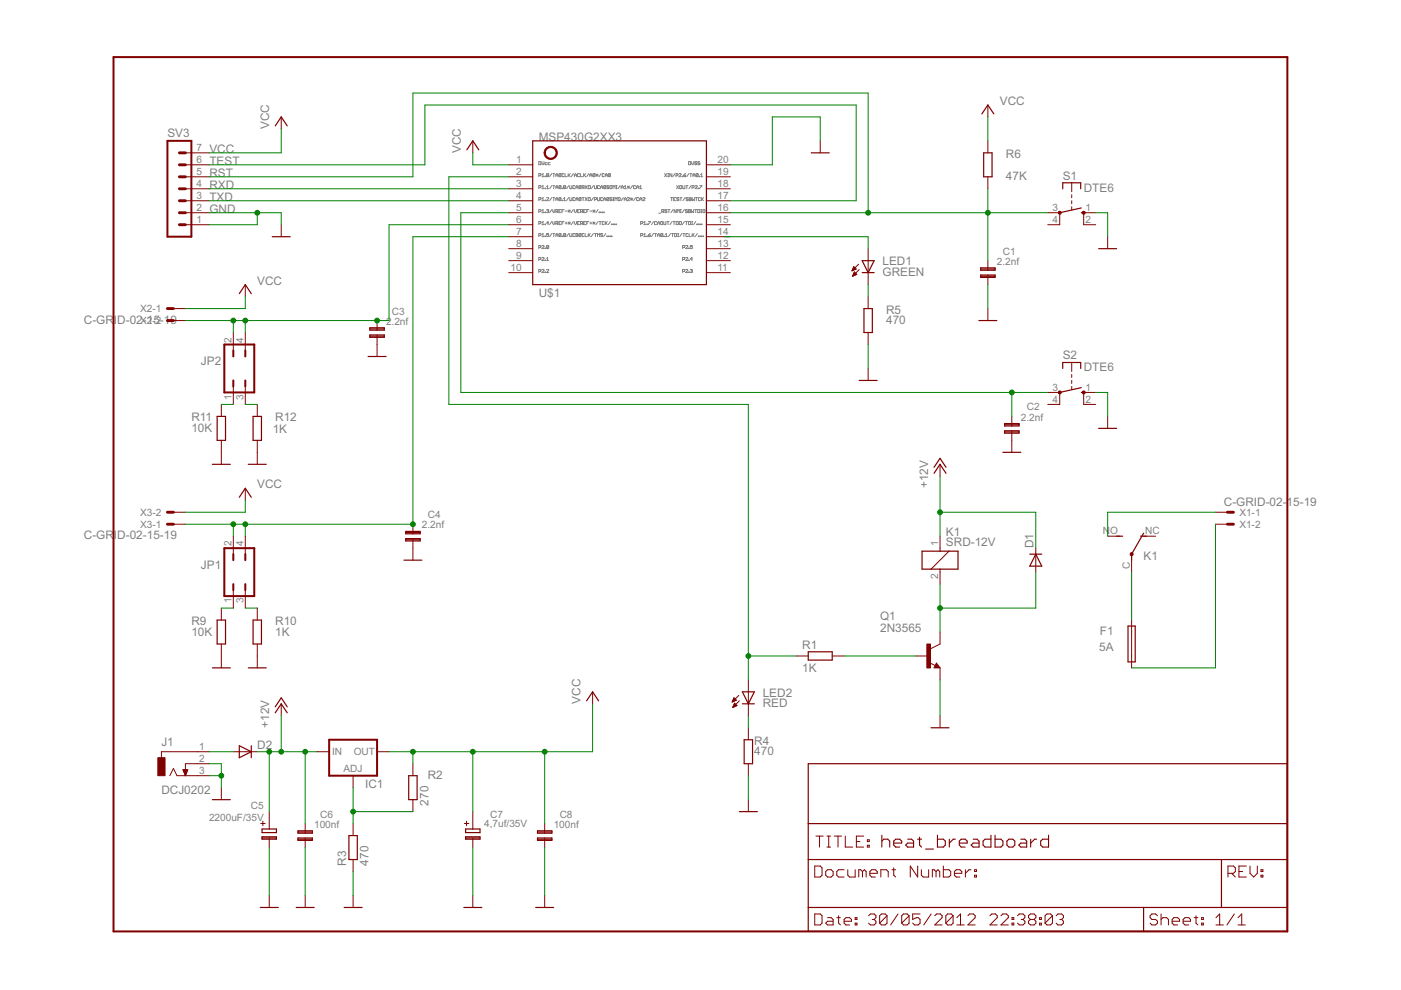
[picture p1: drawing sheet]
<svg xmlns="http://www.w3.org/2000/svg" width="297mm" height="210mm" viewBox="0 0 297 210" stroke-linecap="round" stroke-linejoin="round" font-family="sans-serif">
<g fill="none" stroke="#808080" stroke-width=".21">
<path d="M114.2 34.3l.5 .1-.1 .5h-.4zM114.2 37.3l.5-.2-.1-.3h-.4v.7M114.2 39.8l.5-.1-.1-.4h-.4v.7M114.9 34.3v.4l.2 .2 .2-.2v-.4M114.9 37l.2-.2v.7M114.9 39.6l.2-.3v.7M114.9 37.5h.4M115.5 37.4l.2 .1zM115.5 39.9l.2 .1zM115.9 39.6l.2-.3v.7M116 34.5l-.5 .1 .2 .3h.3M116.3 36.9l-.3-.1-.1 .6"/>
<path d="M116.3 36.9v.5h-.4M116.3 36.9l-.4 .5M116.6 34.5l-.4 .1 .1 .3h.3M117 36.8l-.5 .7M117 39.3l-.5 .7M117.2 36.8h.4M117.2 39.3h.4M117.4 36.8v.7M117.4 39.3v.7M117.9 37.5v-.5l.2-.2 .2 .2v.5M117.9 37.1h.4M117.9 39.7h.4"/>
<path d="M118.9 36.9h-.4v.5M118.9 36.9v.5h-.4M118.9 39.5h-.4v.4M118.9 39.5v.4h-.4M118.9 36.9l-.4 .5M118.9 39.5l-.4 .4M119.1 39.9l.2 .1zM119.6 36.9h-.5v.5h.5M119.8 36.8v.7h.4M119.9 39.5l-.4 .4M119.9 39.5l-.3-.2-.1 .6M119.9 39.5v.4h-.4"/>
<path d="M120.5 36.8v.7M120.6 37.1l.3 .4M120.6 39.3l-.5 .7M120.8 39.3l.1 .7 .3-.1v-.6M120.9 36.8l-.4 .5M121.6 36.8l-.5 .7M121.8 37.1h.4M121.8 37.5v-.5l.2-.2 .2 .2v.5M121.9 39.5h-.4l.1 .5 .3-.1M122.1 39.7h.4M122.9 36.9h-.5l.1 .6 .4-.1M123.1 36.8v.7h.4"/>
<path d="M123.2 39.5v.4h-.4M123.2 39.5h-.4v.4M123.2 39.5l-.4 .4M123.4 39.8l.4-.1-.1-.4h-.3v.7M123.6 39.8l.2 .2M123.7 36.8v.7M123.8 37.1l.4 .4M124.1 39.3l.4 .7M124.2 36.8l-.5 .5M124.5 39.3l-.4 .7M124.7 39.3l.5 .2-.1 .5h-.4zM124.8 36.8l-.4 .7"/>
<path d="M125.1 37.1h.4M125.1 37.5v-.5l.2-.2 .2 .2v.5M125.8 39.3l-.4 .7M126 39.3l.1 .7 .4-.1v-.6M126.2 36.9h-.5v.5M126.2 36.9v.5h-.5M126.2 36.9l-.5 .5M126.4 37.1h.4M126.4 36.9l.4 .5M126.6 36.9v.5M126.8 36.9l-.4 .5M127.1 39.5h-.4l.1 .5 .3-.1"/>
<path d="M127.3 39.7h.5M127.4 36.8l-.4 .7M128.1 36.9h-.4v.5h.4M128.3 37.1h.5M128.3 37.5v-.5l.2-.2 .3 .2v.5M128.4 39.5h-.4v.4M128.4 39.5v.4h-.4M128.4 39.5l-.4 .4M129.1 39.5h-.4l.1 .2 .3 .1-.1 .2-.3-.1M129.3 39.5h.5l-.2 .5-.3-.1zM129.4 36.9h-.4v.5M129.4 36.9v.5h-.4"/>
<path d="M129.4 36.9l-.4 .5M130.6 39.3h.2M130.7 39.3v.7M131.5 39.3l-.5 .7M131.7 39.7h.4M132.4 39.6l.2-.3v.7M133 39.7h.5M133 39.5l.5 .4M133.2 39.5v.4M133.5 39.5l-.5 .4M134.1 39.3l-.4 .7M134.8 39.5h-.5v.4h.5"/>
<path d="M135 39.7h.4M135.6 39.6l.2-.3v.7M140.9 36.8l.5 .7M141.4 36.8l-.5 .7M141.6 36.8h.2M141.6 37.5h.2M141.7 36.8v.7M142.5 36.8v.7l-.5-.7v.7M143.1 36.8l-.4 .7M143.3 37.3l.4-.2-.1-.3h-.3v.7M143.4 39.3l.5 .7M143.9 39.3l-.5 .7"/>
<path d="M144 36.9h.4l-.4 .6h.4M144.2 39.3l.3 .2-.1 .5-.3-.1zM144.6 37.4l.1 .1zM144.8 39.3l.1 .7 .3-.1v-.6M144.9 37.1h.4l.1 .3-.3 .1zM145.4 36.8l-.5 .3M145.4 39.3h.5M145.6 39.3v.7M146 34.3l.4 .1-.1 .5h-.3zM146 36.8l-.4 .7M146.3 36.8h.4M146.5 36.8v.7"/>
<path d="M146.5 39.3l-.4 .7M146.6 34.3v.4l.3 .2 .2-.2v-.4M146.7 39.8h.3l.2-.3-.5-.2v.7M146.9 37.1h.5M146.9 37.5v-.5l.2-.2 .3 .2v.5M147.4 39.5h.4l-.4 .5h.4M147.7 34.4l-.3-.1-.1 .2 .4 .3h-.4M148 36.9h-.4v.5M148 36.9v.5h-.4M148 36.9l-.4 .5M148 39.9l.1 .1zM148.2 37.4l.1 .1z"/>
<path d="M148.4 39.3h.4l-.4 .7M148.4 34.4l-.3-.1-.1 .2 .4 .3h-.4M148.5 37.5h.5M148.5 37l.3-.2v.7M114.2 42.3l.5-.1-.1-.3h-.4v.6M114.2 44.9l.5-.2-.1-.3h-.4v.7M114.2 47.4l.5-.1-.1-.3h-.4v.6M114.2 50l.5-.2-.1-.3h-.4v.7M114.2 52.5l.5-.1-.1-.4h-.4v.7M114.2 55l.5-.1-.1-.3h-.4v.6M114.2 57.6l.5-.2-.1-.3h-.4v.7M114.9 52.2h.4l-.4 .5h.4"/>
<path d="M114.9 54.7h.4l-.4 .5h.4M114.9 57.2h.4l-.4 .6h.4M114.9 42.1l.2-.2v.6M114.9 44.6l.2-.2v.7M114.9 47.2l.2-.2v.6M114.9 49.7l.2-.2v.7M114.9 40h.4M114.9 42.5h.4M114.9 45.1h.4M114.9 47.6h.4M114.9 50.2h.4M115.5 42.4l.2 .1z"/>
<path d="M115.5 45l.2 .1zM115.5 47.5l.2 .1zM115.5 50.1l.2 .1zM115.5 52.6l.2 .1zM115.5 55.1l.2 .1zM115.5 57.7l.2 .1zM115.9 42h.4l-.4 .5h.4M115.9 44.5l.3-.1 .1 .1-.1 .2M115.9 57.2h.4l-.4 .6h.4M115.9 40h.4M115.9 54.8l.2-.2v.6M115.9 55.2h.4"/>
<path d="M116.1 44.7h.1M116.2 44.7l.1 .2-.1 .2-.3-.1M116.3 47.3h-.4l.3-.3v.6M116.3 49.5h-.4v.3l.3-.1 .1 .4h-.4M116.3 52.2l-.3-.2-.1 .6M116.3 52.2v.4h-.4M116.3 52.2l-.4 .4M117 41.9l-.5 .6M117 44.4l-.5 .7M117 47l-.5 .6M117 49.5l-.5 .7M117.2 47v.4l.2 .2 .2-.2v-.4"/>
<path d="M117.2 41.9h.4M117.2 44.4v.5l.2 .2 .2-.2v-.5M117.2 49.5h.4M117.4 41.9v.6M117.4 49.5v.7M117.9 40v-.4l.2-.3 .2 .3v.4M117.9 42.5v-.4l.2-.2 .2 .2v.4M117.9 44.9l.4-.2-.1-.3h-.3v.7M117.9 47.4l.4-.1-.1-.3h-.3v.6M117.9 50.2v-.5l.2-.2 .2 .2v.5M117.9 42.2h.4M117.9 49.8h.4"/>
<path d="M118.1 44.9l.2 .2M118.1 47.4l.2 .2M118.5 44.7h.2M118.5 47.3h.2M118.9 42h-.4v.4M118.9 44.4h-.4v.7h.4M118.9 47h-.4v.6h.4M118.9 49.6h-.4v.5M118.9 42v.4h-.4M118.9 49.6v.5h-.4M118.9 42l-.4 .4M118.9 49.6l-.4 .5"/>
<path d="M119.1 42.4l.2 .1zM119.1 50.1l.2 .1zM119.1 44.7h.3M119.1 47.3h.3M119.5 42.5h.4M119.5 42.1l.2-.2v.6M119.6 44.4h-.5v.7M119.6 47h-.5v.6M119.8 44.7h.4M119.8 47.3h.4M119.9 49.6l-.3-.1-.1 .6M119.9 49.6v.5h-.4"/>
<path d="M119.9 49.6l-.4 .5M120 47.1v.4M120.5 44.7h.4M120.5 44.5l.4 .5M120.5 47.3h.4M120.5 47.1l.4 .4M120.6 41.9l-.5 .6M120.6 49.5l-.5 .7M120.7 44.5v.5M120.7 47.1v.4M120.8 41.9l.1 .6 .3-.1v-.5M120.8 49.5l.1 .7 .3-.1v-.6"/>
<path d="M120.9 44.5l-.4 .5M120.9 47.1l-.4 .4M121.6 44.4l-.5 .7M121.6 47l-.5 .6M121.8 44.4v.5l.2 .2 .2-.2v-.5M121.8 47v.4l.2 .2 .2-.2v-.4M121.9 42h-.4l.1 .5 .3-.1M121.9 49.6h-.4l.1 .6 .3-.1M122.1 40v-.4l.2-.3 .2 .3v.4M122.1 42.5v-.4l.2-.2 .2 .2v.4M122.1 49.5l.4 .1-.1 .6h-.3zM122.1 42.2h.4"/>
<path d="M122.1 49.8h.3M122.4 44.7h.3M122.4 47.3h.3M122.9 44.4h-.5v.7h.5M122.9 47h-.5v.6h.5M123.1 44.9l.4-.2-.1-.3h-.3v.7M123.1 47.4l.4-.1-.1-.3h-.3v.6M123.2 42v.4h-.4M123.2 42h-.4v.4M123.2 49.6h-.4v.5M123.2 49.6v.5h-.4M123.2 42l-.4 .4"/>
<path d="M123.2 49.6l-.4 .5M123.3 44.9l.2 .2M123.3 47.4l.2 .2M123.4 41.9h.4M123.6 41.9v.6M123.7 44.7h.3M123.7 47.3h.3M123.8 49.6h-.4v.5h.4M124.1 41.9l.4 .6M124.1 49.5v.7h.4M124.2 44.4h-.5v.7h.5M124.2 47h-.5v.6h.5"/>
<path d="M124.4 44.7h.2M124.4 47.3h.2M124.5 41.9l-.4 .6M124.7 41.9l.5 .1-.1 .5h-.4zM124.7 49.5v.7M124.8 44.4h-.4v.7M124.8 47h-.4v.6M124.8 49.8l.4 .4M125.1 44.7h.4M125.1 47.3h.4M125.2 49.5l-.5 .5M125.3 47.1v.4"/>
<path d="M125.7 44.5l.5 .5M125.7 47.1l.5 .4M125.7 44.7h.5M125.7 47.3h.5M125.8 41.9l-.4 .6M125.8 49.5l-.4 .7M125.9 44.5v.5M125.9 47.1v.4M126 42.3l.5-.1-.1-.3h-.4v.6M126 49.5h.5M126.2 44.5l-.5 .5M126.2 47.1l-.5 .4"/>
<path d="M126.3 49.5v.7M126.7 41.9l.1 .6 .3-.1v-.5M126.7 50.2v-.7l.2 .2 .2-.2v.7M126.8 44.4l-.4 .7M126.8 47l-.4 .6M127 45l.1 .1zM127 47h.4M127.2 47v.6M127.3 40v-.4l.3-.3 .2 .3v.4M127.3 45l.1 .1zM127.7 45l.1 .1zM127.8 42h-.5l.1 .5 .4-.1"/>
<path d="M127.8 49.6l-.4-.1-.1 .2 .4 .1 .1 .3h-.5M128 42.5v-.4l.2-.2 .2 .2v.4M128 45l.1 .1zM128 42.2h.4M128.1 47.1h-.4v.4h.4M128.3 47v.6M128.4 47.3l.4 .3M128.4 49.5l-.4 .7M128.7 50.1l.1 .1zM128.8 47l-.5 .4M129 50.1l.1 .1zM129.1 42h-.4v.4"/>
<path d="M129.1 42v.4h-.4M129.1 42l-.4 .4M129.3 50.1l.1 .1zM129.4 47l-.4 .6M129.6 47.5l.2 .1zM129.6 50.1l.2 .1zM129.8 42h-.5l.1 .2 .4 .1-.2 .2-.3-.1M130 40v-.7l.2 .3 .2-.3v.7M130 47.5l.1 .1zM130 41.9h.2M130 42.5h.2M130.1 41.9v.6"/>
<path d="M130.3 47.5l.1 .1zM130.4 42.5v-.6l.2 .2 .2-.2v.6M130.6 40h.2M130.6 47.5l.1 .1zM131 42h.5l-.1 .5-.4-.1zM131.7 40v-.4l.2-.3 .2 .3v.4M132.1 41.9l-.4 .6M132.4 40h.4M132.4 42.2h.4M132.4 42.5v-.4l.2-.2 .2 .2v.4M133 42h.5l-.5 .5h.5M133.7 42.2h.4"/>
<path d="M133.7 42l.4 .4M133.9 42v.4M134.1 42l-.4 .4M134.8 41.9l-.5 .6M135 40v-.4l.2-.3 .2 .3v.4M135.4 42h-.4v.4h.4M135.6 40h.5M135.6 42.2h.5M135.6 42.5v-.4l.2-.2 .3 .2v.4M135.8 47.4l.5-.1-.1-.3h-.4v.6M135.8 50l.5-.2-.1-.3h-.4v.7M136.3 42h.4l-.4 .5h.4"/>
<path d="M136.5 47.6h.4M136.5 50.2h.4M136.5 49.7l.2-.2v.7M136.5 47.2l.2-.2v.6M137.1 47.5l.1 .1zM137.1 50.1l.1 .1zM137.5 49.8h.3l.1 .3-.3 .1zM137.5 47h.4l-.4 .6M137.9 49.5l-.4 .3M138.6 49.5l-.5 .7M138.6 47l-.5 .6M138.8 49.5h.4"/>
<path d="M139 49.5v.7M139.2 47.1h-.4v.4h.4M139.4 47.3h.5M139.4 49.8h.5M139.4 47.6v-.4l.3-.2 .2 .2v.4M139.4 50.2v-.5l.3-.2 .2 .2v.5M139.6 45.2h.5M140.1 47.1h.4l-.1 .5-.3-.1zM140.3 44.9l.4-.2-.1-.3h-.3v.7M140.5 49.6h-.4v.5M140.5 49.6v.5h-.4M140.5 49.6l-.4 .5"/>
<path d="M140.5 44.9l.2 .2M140.7 47l.1 .6 .4-.1v-.5M140.7 50.1l.1 .1zM141.1 50.2h.4M141.1 49.7l.2-.2v.7M141.4 44.5l-.3-.1-.2 .2 .4 .1 .1 .3h-.5M141.4 47h.4M141.6 44.4h.4M141.6 47v.6M141.8 44.4v.7M142.2 49.5l-.5 .7M142.2 41.9h.4"/>
<path d="M142.4 49.5h.4M142.4 41.9v.6M142.5 47l-.5 .6M142.6 49.5v.7M142.7 47h.5M142.7 44.4l-.4 .7M142.8 42.2h.3M142.9 47v.6M143 49.5l.5 .1-.1 .6h-.4zM143.3 41.9h-.5v.6h.5M143.4 47l.4 .1-.1 .5h-.3zM143.4 44.4v.7l-.5-.7v.7"/>
<path d="M143.6 45.1v-.7l.2 .2 .2-.2v.7M143.7 49.5h.2M143.7 50.2h.2M143.8 49.5v.7M143.9 42l-.3-.1-.1 .2 .4 .3h-.4M144.1 47l.4 .1-.1 .5-.4-.1zM144.1 41.9h.5M144.2 44.4h.2M144.2 45.1h.2M144.3 44.4v.7M144.4 41.9v.6M144.6 49.5l-.5 .7"/>
<path d="M144.7 52.5l.5-.1-.1-.4h-.4v.7M144.7 55l.5-.1-.1-.3h-.4v.6M144.7 57.6l.5-.2-.1-.3h-.4v.7M144.8 49.5h.4M145 49.5v.7M145.1 44.4l-.4 .7M145.1 47l-.4 .6M145.2 41.9l-.4 .6M145.3 47h.5M145.4 52.2h.4l-.4 .5h.4M145.4 54.7h.4l-.4 .5h.4M145.4 57.2h.4l-.4 .6h.4"/>
<path d="M145.5 47v.6M145.8 44.5h-.5l.5 .4-.2 .2-.3-.1M145.9 49.6h-.5v.5h.5M145.9 42h-.4l.1 .2 .3 .1-.1 .2-.3-.1M146 44.4l.4 .1-.1 .6h-.3zM146 44.7h.3M146 47l.4 .1-.1 .5h-.3zM146 52.6l.1 .1zM146 55.1l.1 .1zM146 57.7l.1 .1zM146.1 49.5v.7h.4M146.1 41.9l.5 .1-.2 .5h-.3z"/>
<path d="M146.1 42.2h.3M146.4 57.2l.3-.1v.3M146.6 57.4h.1M146.6 44.4v.7l.3-.2 .2 .2v-.7M146.6 47h.3M146.6 47.6h.3M146.7 57.4v.4l-.3-.1M146.7 47v.6M146.7 49.5v.7M146.8 41.9v.6l.2-.2 .2 .2v-.6M146.8 52h-.4v.4h.4l-.1 .3-.3-.1M146.8 54.9h-.4l.3-.3v.6"/>
<path d="M146.9 49.8l.3 .4M147.2 49.5l-.5 .5M147.3 44.4h.4M147.4 41.9h.5M147.5 47l-.4 .6M147.5 44.4v.7M147.6 41.9v.6M147.7 47.5l.1 .1zM147.8 49.5l-.4 .7M147.9 44.4l.5 .1-.1 .6h-.4zM148.1 47.5l.1 .1zM148.1 50.1l.1 .1z"/>
<path d="M148.4 47.5l.1 .1zM148.4 50.1l.1 .1zM148.5 42h-.4v.4h.4M148.6 44.4h.2M148.6 45.1h.2M148.7 44.4v.7M148.7 47.5l.1 .1zM148.7 50.1l.1 .1zM148.7 41.9v.6M148.8 42.2l.4 .3M149 50.1l.1 .1zM149.1 44.4l.4 .1-.1 .6-.4-.1z"/>
<path d="M149.2 41.9l-.5 .4"/>
</g>
<g fill="none" stroke="#800000" stroke-width=".42">
<path d="M24.1 12.1h248.8v185.4h-248.8zM35.5 29.9h5.1v20.3h-5.1zM47.6 73h6.3v10.2h-6.3zM49.5 74.3v1.3M52 74.3v1.3M49.5 80.7v1.2M52 80.7v1.2M47.6 116.2h6.3v10.2h-6.3zM49.5 117.5v1.3M52 117.5v1.3M49.5 123.8v1.3M52 123.8v1.3"/>
<path d="M69.8 156.8h10.1v7.7h-10.1z"/>
</g>
<g fill="none" stroke="#800000" stroke-width=".25">
<path d="M58.4 26.7l1.2-1.9 1.3 1.9M99 31.8l1.2-1.9 1.3 1.9M112.9 29.9h36.9v30.4h-36.9zM172 32.4h3.8M208.2 24.2l1.2-1.9 1.3 1.9M208.6 32.4h1.7v5.1h-1.7zM57.7 50.2h3.8M182.8 55.3h2.5l-1.2 2.5zM182.8 57.8h2.5M207.9 58.3h3.1v.5h-3.1zM207.9 56.8h3.1v.5h-3.1zM207.9 58.6h3.1"/>
<path d="M207.9 57h3.1M225.3 40v-1.2h3.8v1.2M229.3 45.1h.5M229.3 44.1l-4.6 1M232.9 52.7h3.8M50.7 62.3l1.3-2 1.3 2M78 75.6h3.9M78.4 71h3.1v.5h-3.1zM78.4 69.5h3.1v.5h-3.1zM78.4 71.3h3.1M78.4 69.7h3.1M183.2 65.4h1.8v5.1h-1.8z"/>
<path d="M207.5 68h3.8M225.3 78.1v-1.2h3.8v1.2M45 98.4h3.8M46 88.3h1.8v5.1h-1.8zM52.6 98.4h3.9M53.7 88.3h1.7v5.1h-1.7zM182.2 80.7h3.8M198 99.1l1.3-1.9 1.3 1.9M212.6 95.9h3.8M213 91.3h3v.5h-3zM213 89.8h3v.5h-3zM213 91.6h3"/>
<path d="M213 90.1h3M229.3 83.2h.5M229.3 82.2l-4.6 1M232.9 90.8h3.8M50.7 105.4l1.3-1.9 1.3 1.9M85.6 118.8h3.9M86 114.2h3.1v.5h-3.1zM86 112.7h3.1v.5h-3.1zM86 114.4h3.1M86 112.9h3.1M195.5 116.9h7.6v3.8h-7.6zM198 100.4l1.3-2 1.3 2"/>
<path d="M218.3 117.5h2.6M219.6 117.5l1.3 2.5h-2.6zM236.7 113.7h1.3M241.8 113.7h1.3M242.5 113.1l-2.6 4.4v1.3M46 131.5h1.8v5h-1.8zM53.7 131.5h1.7v5h-1.7zM171.4 138.2h5v1.8h-5zM239.2 132.7h1.5v7.6h-1.5zM45 141.6h3.8M50.7 158.1l2.6 1.3-2.6 1.3zM52.6 141.6h3.9"/>
<path d="M53.3 158.1v2.6M58.4 151.1l1.2-1.9 1.3 1.9M58.4 149.9l1.2-1.9 1.3 1.9M124.4 148.6l1.2-1.9 1.3 1.9M157.4 146.7h2.5l-1.2 2.5zM157.4 149.2h2.5M157.8 156.8h1.8v5.1h-1.8zM197.4 154.3h3.8M198.5 141.1l.2 .3h-.4l.2-.6 .6 .7h-.8M45 169.5h3.8M55.6 177.7h3M55.6 175.8h3v.7h-3z"/>
<path d="M55.6 177.4h3v.5h-3zM63.2 177.7h3v.5h-3zM63.2 177.9h3M63.2 176.1h3v.6h-3zM63.2 176.4h3M74 177.2h1.8v5h-1.8zM86.7 164.5h1.7v5h-1.7zM98.7 177.7h3.1M98.7 175.8h3.1v.7h-3.1zM98.7 177.4h3.1v.5h-3.1zM114 177.7h3v.5h-3zM114 177.9h3"/>
<path d="M114 176.1h3v.6h-3zM114 176.4h3M156.8 172.1h3.8M171.4 161.9h101.5v35.6h-101.5zM171.4 174.6h101.5M55.2 192.4h3.8M62.8 192.4h3.8M73 192.4h3.8M98.3 192.4h3.9M113.6 192.4h3.8M171.4 182.2h101.5M171.4 192.4h101.5"/>
<path d="M242.5 192.4v5.1M259 182.2v10.2"/>
</g>
<g fill="none" stroke="#800000" stroke-width=".21">
<path d="M39.3 34.9h5.1M39.3 37.5h5.1M39.3 32.4h5.1M59.6 24.8v2.5M100.2 29.9v2.5M107.9 34.9h5M107.9 37.5h5M149.8 34.9h5.1M149.8 37.5h5.1M173.9 29.9v2.5M209.4 22.3v2.5M209.4 29.9v2.5"/>
<path d="M209.4 37.5v2.5M227.2 38.8v1.9M39.3 40h5.1M39.3 42.6h5.1M39.3 45.1h5.1M39.3 47.6h5.1M59.6 47.6v2.6M107.9 40h5M107.9 42.6h5M107.9 45.1h5M107.9 47.6h5M107.9 50.2h5"/>
<path d="M107.9 52.7h5M107.9 55.3h5M107.9 57.8h5M149.8 40h5.1M149.8 42.6h5.1M149.8 45.1h5.1M149.8 47.6h5.1M149.8 50.2h5.1M149.8 52.7h5.1M149.8 55.3h5.1M149.8 57.8h5.1M180.7 57.3h.2"/>
<path d="M180.7 57.2h.5M180.8 57.1h.6M180.8 58.5h.1M180.8 57h.6M180.8 58.4h.3M180.9 58.3h.5M180.9 56.8h.4M180.9 56.7h.3M180.9 58.2h.7M181 58h.5M181 56.6h.1M181 56.5l.5 .5-.9 .4z"/>
<path d="M181 57.9h.4M181.1 57.8h.2M181.1 57.7l-.3 .9M181.1 57.7l.6 .5-.9 .4M181.1 57.7h.1M182 56l-1.4 1.4M182.2 57.2l-1.4 1.4M184.1 52.7v7.6M209.4 55.3v2M209.4 58.3v2M222.1 45.1h2.6v2.5h-2.6M227.2 41.3v.6"/>
<path d="M227.2 42.6v.6M227.2 43.8v.7M232.3 45.1h-2.5v2.5h2.5M234.8 50.2v2.5M36.8 68h2.5M36.8 65.4h2.5M49.5 70.5v3.8M52 60.3v2.6M52 70.5v3.8M79.9 68v2M79.9 71v4.6M184.1 62.9v2.5"/>
<path d="M184.1 70.5v2.5M184.1 78.1v2.6M209.4 65.4v2.6M227.2 76.9v1.9M227.2 79.4v.6M46.9 85.7v2.6M46.9 93.4v5M49.5 81.9v3.8M52 81.9v3.8M54.5 85.7v2.6M54.5 93.4v5M199.3 98.4v2.6"/>
<path d="M214.5 88.3v2M214.5 91.3v4.6M222.1 83.2h2.6v2.5h-2.6M227.2 80.7v.6M227.2 81.9v.7M232.3 83.2h-2.5v2.5h2.5M234.8 88.3v2.5M36.8 111.1h2.5M36.8 108.6h2.5M49.5 113.7v3.8M52 103.5v2.6M52 113.7v3.8"/>
<path d="M87.5 111.1v2.1M87.5 114.2v4.6M199.3 113.7v3.2M201.2 116.9l-3.8 3.8M219.6 116.2v5.1M234.8 113.7h2.6M239.9 118.8v2.5M242.5 113.7h2.5M257.7 111.1h2.5M257.7 108.6h2.5M46.9 128.9v2.6M46.9 136.5v5.1"/>
<path d="M49.5 125.1v3.8M52 125.1v3.8M54.5 128.9v2.6M54.5 136.5v5.1M168.8 139.1h2.6M176.4 139.1h2.6M194.2 139.1h2.6M199.3 120.7v3.1M199.3 134v2.5l-2 1.1M239.9 131.5v10.1M44.4 159.4h-10.2v1.3M49.5 159.4h5"/>
<path d="M59.6 149.2v2.6M67.2 159.4h2.6M79.9 159.4h2.6M125.6 146.7v2.5M155.3 148.8h.2M155.3 148.6h.4M155.4 148.5h.6M155.4 150h.1M155.4 148.4h.6M155.4 149.8h.3M155.5 148.3h.4M155.5 149.7h.5"/>
<path d="M155.5 148.1h.3M155.5 149.6h.7M155.6 149.5h.5M155.6 148h.1M155.6 148l.5 .5-.9 .3zM155.6 149.4h.4M155.7 149.2h.2M155.7 149.1l-.3 .9M155.7 149.1l.6 .5-.9 .4M155.7 149.1h.1M156.6 147.4l-1.4 1.4M156.8 148.6l-1.4 1.4"/>
<path d="M158.7 144.1v7.7M158.7 154.3v2.5M197.1 140.5l1.2 .6M198.5 140.6l.8 1h-1.3zM199.3 141.6v2.5M199.3 151.8v2.5M36 164.5l.8-1.6 .7 1.6h6.9M38.8 163.2h1l-.5 1.3zM38.8 163.2h1M38.9 163.3h.9M38.9 163.5h.8M38.9 163.6h.8"/>
<path d="M39 163.7h.6M39.1 163.8h.5M39.1 164h.4M39.1 164.1h.4M39.2 164.2h.2M39.2 164.3h.2M39.3 164.4h.1M44.4 161.9h-5.1v2.6M46.9 167v2.5M55.3 174.6h.9M55.7 174.1v1M57.1 172.1v3.7"/>
<path d="M57.1 177.7v2M64.7 174.6v2.1M64.7 177.7v2M74.9 164.5v2.5M74.9 174.6v2.6M87.5 161.9v2.6M87.5 169.5v2.6M98.4 174.6h1M98.9 174.1v1M100.2 172.1v3.7M100.2 177.7v2M115.5 174.6v2.1"/>
<path d="M115.5 177.7v2M158.7 161.9v2.6M158.7 169.5v2.6M173 177.3h1.5M173.8 177.3v2.3M175.3 177.3h.8M175.3 179.6h.8M175.7 177.3v2.3M176.9 177.3h1.5M177.7 177.3v2.3M179.2 177.3v2.3h1.6M181.6 178.4h.7"/>
<path d="M183.1 177.3h-1.5v2.3h1.5M183.9 179.2h.4v.4h-.4zM183.9 178.1h.4v.3h-.4zM57.1 189.9v2.5M64.7 189.9v2.5M74.9 182.2v2.6M74.9 189.9v2.5M100.2 189.9v2.5M115.5 189.9v2.5M172.7 183.6h1.2l.4 .4v1.6l-.4 .3h-1.2zM172.7 193.8h1.2l.4 .4v1.5l-.4 .4h-1.2zM175.1 184.8l.4-.4h.7l.4 .4v.8l-.4 .3h-.7l-.4-.3z"/>
<path d="M175.5 194.6h.7l.4 .3v1.2h-1.1l-.4-.4 .4-.4h1.1M177.4 194.6h.8M177.8 194.2v1.5l.4 .4M179 195.3h1.5v-.4l-.4-.3h-.7l-.4 .3v.8l.4 .4h.7M179 184.4h-1.2l-.4 .4v.8l.4 .3h1.2M179.7 184.4v1.2l.4 .3h1.2v-1.5M181.3 195.7h.4v.4h-.4zM181.3 194.6h.4v.3h-.4zM182.9 184.8l-.4-.4h-.4v1.5M182.9 184.8v1.1M182.9 184.8l.4-.4 .3 .4v1.1M184.1 194.2l.5-.4h.7l.4 .4v.4l-.4 .3"/>
<path d="M184.4 185.2h1.6v-.4l-.4-.4h-.8l-.4 .4v.8l.4 .3h.8M184.9 194.9h.4M185.3 194.9l.4 .4v.4l-.4 .4h-.7l-.5-.4M186.8 185.9v-1.5h1.1l.4 .4v1.1M188.1 194.2v1.5l-.4 .4h-.8l-.4-.4M188.1 194.2l-.4-.4h-.8l-.4 .4v1.5M188.1 194.2l-1.6 1.5M189.1 184.4h.8M189.5 184v1.6l.4 .3M190.4 193.8l-1.6 2.3M192.7 194.2v1.5l-.4 .4h-.7l-.4-.4M192.7 194.2l-.4-.4h-.7l-.4 .4v1.5"/>
<path d="M192.7 194.2l-1.5 1.5M194.6 183.6v2.3l-1.6-2.3v2.3M195.1 193.8h-1.6v1.1l.8-.3h.4l.4 .3v.8l-.4 .4h-.8l-.4-.4M195.3 184.4v1.2l.4 .3h1.2v-1.5M197.4 193.8l-1.5 2.3M198.2 194.2l.4-.4h.8l.3 .4v.4l-1.5 1.5h1.5M198.5 184.8l-.4-.4h-.4v1.5M198.5 184.8v1.1M198.5 184.8l.3-.4 .4 .4v1.1M200 183.6v2.3h1.2l.4-.3v-.8l-.4-.4h-1.2M202.1 194.2v1.5l-.4 .4h-.8l-.4-.4M202.1 194.2l-.4-.4h-.8l-.4 .4v1.5"/>
<path d="M202.1 194.2l-1.6 1.5M202.4 185.2h1.5v-.4l-.4-.4h-.8l-.3 .4v.8l.3 .3h.8M202.9 196.1h1.5M202.9 194.6l.7-.8v2.3M204.7 184.4v1.5M205.2 194.2l.4-.4h.8l.4 .4v.4l-1.6 1.5h1.6M205.9 184.4h-.4l-.8 .8M206.6 185.6h.4v.3h-.4zM206.6 184.4h.4v.4h-.4zM209.9 194.2l.4-.4h.8l.3 .4v.4l-1.5 1.5h1.5M212.2 194.2l.4-.4h.8l.4 .4v.4l-1.6 1.5h1.6M214.6 195.7h.3v.4h-.3z"/>
<path d="M214.6 194.6h.3v.3h-.3zM215.7 194.2l.4-.4h.8l.4 .4v.4l-.4 .3M216.5 194.9h.4M216.9 194.9l.4 .4v.4l-.4 .4h-.8l-.4-.4M218.5 194.9l-.4 .4v.4l.4 .4h.7l.4-.4v-.4l-.4-.4M218.5 194.9l-.4-.3v-.4l.4-.4h.7l.4 .4v.4l-.4 .3M218.5 194.9h.7M220.4 195.7h.4v.4h-.4zM220.4 194.6h.4v.3h-.4zM223.1 194.2v1.5l-.4 .4h-.7l-.4-.4M223.1 194.2l-.4-.4h-.7l-.4 .4v1.5M223.1 194.2l-1.5 1.5"/>
<path d="M223.9 194.2l.4-.4h.8l.4 .4v.4l-.4 .3M224.7 194.9h.4M225.1 194.9l.4 .4v.4l-.4 .4h-.8l-.4-.4M245.4 194.2l-.4-.4h-.8l-.4 .4v.4l.4 .3h.8l.4 .4v.4l-.4 .4h-.8l-.4-.4M246.2 194.9l.4-.3h.8l.3 .3v1.2M246.2 193.8v2.3M248.5 195.3h1.6v-.4l-.4-.3h-.8l-.4 .3v.8l.4 .4h.8M250.8 195.3h1.6v-.4l-.4-.3h-.8l-.4 .3v.8l.4 .4h.8M253.2 194.6h.8M253.6 194.2v1.5l.4 .4M254.8 195.7h.3v.4h-.3zM254.8 194.6h.3v.3h-.3z"/>
<path d="M257.8 196.1h1.6M257.8 194.6l.8-.8v2.3M260.3 185.2h1.2l.4-.4v-.8l-.4-.4h-1.2v2.3M261.1 185.2l.8 .7M261.7 193.8l-1.6 2.3M262.5 196.1h1.5M262.5 194.6l.8-.8v2.3M262.7 184.8h.8M264.2 183.6h-1.5v2.3h1.5M265 183.6v1.6l.8 .7 .8-.7v-1.6M267.4 185.6h.4v.3h-.4zM267.4 184.4h.4v.4h-.4z"/>
</g>
<g fill="none" stroke="#800000" stroke-width=".23">
<path d="M187 177.1v2.5M187 178.3l.4-.4h.8l.4 .4v1.3M189.5 178.8h1.7v-.5l-.4-.4h-.9l-.4 .4v.9l.4 .4h.9M192.4 177.9h.9l.4 .4v1.3h-1.3l-.4-.4 .4-.4h1.3M194.5 177.9h.9M195 177.5v1.7l.4 .4M198.8 177.1v2.5h1.2l.4-.4v-.9l-.4-.4h-1.2M201.3 177.9v1.7M202.5 177.9h-.4l-.8 .9M203.4 178.8h1.7v-.5l-.5-.4h-.8l-.4 .4v.9l.4 .4h.8M206.3 177.9h.9l.4 .4v1.3h-1.3l-.4-.4 .4-.4h1.3M210.1 177.1v2.5h-1.2l-.5-.4v-.9l.5-.4h1.2"/>
<path d="M211 177.1v2.5h1.2l.4-.4v-.9l-.4-.4h-1.2M213.5 178.3l.4-.4h.8l.5 .4v.9l-.5 .4h-.8l-.4-.4zM216.4 177.9h.9l.4 .4v1.3h-1.3l-.4-.4 .4-.4h1.3M218.5 177.9v1.7M219.8 177.9h-.4l-.9 .9M222.3 177.1v2.5h-1.2l-.5-.4v-.9l.5-.4h1.2M196.2 180h1.7"/>
</g>
<g fill="#800000" stroke="#800000" stroke-width=".21">
<path d="M33.5 160.7h1.5v3.8h-1.5z"/>
<path d="M196.5 136.5h.8v5.1h-.8z"/>
</g>
<g fill="#800000" stroke="#800000" stroke-width=".21">
<path d="M115.7 31.5a1.4 1.4 0 0 1 2.3 .2 1.4 1.4 0 0 1-.9 2.1 1.4 1.4 0 0 1-1.7-1.4h.2a1.15 1.15 0 0 1 1.6-1.1 1.15 1.15 0 0 1 .3 2 1.15 1.15 0 0 1-1.8-.6l-.1-.3h-.2z" fill-rule="evenodd"/>
<circle cx="239.9" cy="117.5" r=".33"/>
<circle cx="224.7" cy="45.1" r=".32"/>
<circle cx="229.8" cy="45.1" r=".32"/>
<circle cx="224.7" cy="83.2" r=".33"/>
<circle cx="229.8" cy="83.2" r=".33"/>
</g>
<g fill="none" stroke="#800000" stroke-width=".61">
<path d="M38 37.5h1.3M38 32.4h1.3M38 34.9h1.3M38 42.6h1.3M38 45.1h1.3M38 47.6h1.3M38 40h1.3M35.5 68h1.3M35.5 65.4h1.3M35.5 111.1h1.3M35.5 108.6h1.3M260.2 111.1h1.3"/>
<path d="M260.2 108.6h1.3"/>
</g>
<g fill="none" stroke="#008000" stroke-width=".21">
<path d="M44.4 34.9h45.7v-12.6h91.4v20.3h-26.6M44.4 37.5h43.1v-17.8h96.6v25.4M59.6 27.3v5.1h-15.2M100.2 32.4v2.5h7.7M107.9 37.5h-12.7v48.2h63.5v58.4M173.9 29.9v-5.1h-10.2v10.1h-8.8M209.4 24.8v5.1M44.4 45.1h15.2v2.5M44.4 40h63.5M44.4 42.6h63.5M54.5 45.1v2.5h-10.1M107.9 45.1h-10.2v38.1h124.4"/>
<path d="M107.9 47.6h-25.4v20.4h-43.2M107.9 50.2h-20.4v60.9h-48.2M153.6 50.2h30.5v2.5M154.9 45.1h67.2M209.4 40v15.3M232.3 45.1h2.5v5.1M49.5 68v2.5M52 62.9v2.5h-12.7M52 68v2.5M184.1 60.3v2.6M184.1 73v5.1M209.4 60.3v5.1"/>
<path d="M46.9 85.7h2.6M52 85.7h2.5M214.5 83.2v5.1M232.3 83.2h2.5v5.1M49.5 111.1v2.6M52 106.1v2.5h-12.7M52 111.1v2.6M199.3 101v12.7M199.3 108.6h20.3v7.6M257.7 108.6h-22.9v5.1M257.7 111.1v30.5h-17.8M46.9 128.9h2.6"/>
<path d="M52 128.9h2.5M158.7 139.1h10.1M179 139.1h15.2M199.3 123.8v10.2M219.6 121.3v7.6h-20.3M239.9 121.3v10.2M44.4 159.4h5.1M54.5 159.4h12.7M57.1 159.4v12.7M59.6 151.8v7.6M64.7 159.4v15.2M87.5 159.4v2.5"/>
<path d="M100.2 159.4v12.7M115.5 159.4v15.2M125.6 149.2v10.2h-43.1M158.7 151.8v2.5M199.3 144.1v7.7M44.4 161.9h2.5v5.1M44.4 164.5h2.5M57.1 179.7v10.2M64.7 179.7v10.2M74.9 167v7.6M74.9 172.1h12.6M100.2 179.7v10.2"/>
<path d="M115.5 179.7v10.2M158.7 164.5v5M74.9 184.8v5.1"/>
</g>
<g fill="#008000" stroke="#008000" stroke-width=".21">
<circle cx="74.9" cy="172.1" r=".51"/>
<circle cx="199.3" cy="128.9" r=".51"/>
<circle cx="54.5" cy="45.1" r=".51"/>
<circle cx="46.9" cy="164.5" r=".51"/>
<circle cx="87.5" cy="159.4" r=".51"/>
<circle cx="100.2" cy="159.4" r=".51"/>
<circle cx="115.5" cy="159.4" r=".51"/>
<circle cx="57.1" cy="159.4" r=".51"/>
<circle cx="64.7" cy="159.4" r=".51"/>
<circle cx="59.6" cy="159.4" r=".51"/>
<circle cx="199.3" cy="108.6" r=".51"/>
<circle cx="158.7" cy="139.1" r=".51"/>
<circle cx="214.5" cy="83.2" r=".51"/>
<circle cx="184.1" cy="45.1" r=".51"/>
<circle cx="209.4" cy="45.1" r=".51"/>
<circle cx="49.5" cy="68" r=".51"/>
<circle cx="52" cy="68" r=".51"/>
<circle cx="79.9" cy="68" r=".51"/>
<circle cx="49.5" cy="111.1" r=".51"/>
<circle cx="52" cy="111.1" r=".51"/>
<circle cx="87.5" cy="111.1" r=".51"/>
</g>
<g font-size="2.8" fill="#808080">
<text x="212" y="22.3">VCC</text>
<text x="35.5" y="29.1">SV3</text>
<text x="57.1" y="27.3" transform="rotate(-90 57.1 27.3)">VCC</text>
<text x="114.2" y="29.9">MSP430G2XX3</text>
<text x="44.4" y="32.4">VCC</text>
<text x="44.4" y="35">TEST</text>
<text x="97.7" y="32.4" transform="rotate(-90 97.7 32.4)">VCC</text>
<text x="213.3" y="33.5">R6</text>
<text x="44.4" y="40">RXD</text>
<text x="44.4" y="37.5">RST</text>
<text x="213.3" y="38.3">47K</text>
<text x="225.3" y="38.1">S1</text>
<text x="229.8" y="40.7">DTE6</text>
<text x="44.4" y="45.1">GND</text>
<text x="44.4" y="42.6">TXD</text>
<text x="187.1" y="58.4">GREEN</text>
<text x="187.1" y="56.3">LED1</text>
<text x="54.5" y="60.3">VCC</text>
<text x="114.2" y="62.9">U$1</text>
<text x="17.8" y="68.6">C-GR</text>
<text x="24.2" y="68.6">I</text>
<text x="24.9" y="68.6">D-02-15-19</text>
<text x="187.9" y="68.7">470</text>
<text x="187.9" y="66.5">R5</text>
<text x="42.6" y="77.4">JP2</text>
<text x="225.3" y="76.2">S2</text>
<text x="229.8" y="78.8">DTE6</text>
<text x="40.6" y="89.3">R11</text>
<text x="58.4" y="89.3">R12</text>
<text x="40.6" y="91.6">10K</text>
<text x="57.8" y="91.8">1K</text>
<text x="54.5" y="103.5">VCC</text>
<text x="196.8" y="103.5" transform="rotate(-90 196.8 103.5)">+12V</text>
<text x="259.5" y="107.2">C-GRID-02-15-19</text>
<text x="200.6" y="113.7">K1</text>
<text x="17.8" y="114.3">C-GR</text>
<text x="24.2" y="114.3">I</text>
<text x="24.9" y="114.3">D-02-15-19</text>
<text x="200.6" y="115.8">SRD-12V</text>
<text x="219.1" y="116.2" transform="rotate(-90 219.1 116.2)">D1</text>
<text x="242.5" y="118.8">K1</text>
<text x="42.6" y="120.5">JP1</text>
<text x="186.6" y="131.5">Q1</text>
<text x="40.6" y="134.8">10K</text>
<text x="40.6" y="132.5">R9</text>
<text x="58.4" y="134.8">1K</text>
<text x="58.4" y="132.5">R10</text>
<text x="170.1" y="137.6">R1</text>
<text x="186.6" y="134">2N3565</text>
<text x="233.1" y="137.9">5A</text>
<text x="233.2" y="134.6">F1</text>
<text x="170.1" y="142.4">1K</text>
<text x="123.1" y="149.2" transform="rotate(-90 123.1 149.2)">VCC</text>
<text x="161.7" y="149.9">RED</text>
<text x="161.7" y="147.7">LED2</text>
<text x="57.1" y="154.3" transform="rotate(-90 57.1 154.3)">+12V</text>
<text x="34.2" y="158.1">J1</text>
<text x="54.5" y="158.9">D2</text>
<text x="159.9" y="160.2">470</text>
<text x="159.9" y="157.9">R4</text>
<text x="77.4" y="167">IC1</text>
<text x="90.7" y="165.2">R2</text>
<text x="34.2" y="168.3">DCJ0202</text>
<text x="90.9" y="170.8" transform="rotate(-90 90.9 170.8)">270</text>
<text x="73.4" y="183.5" transform="rotate(-90 73.4 183.5)">R3</text>
<text x="78.2" y="183.5" transform="rotate(-90 78.2 183.5)">470</text>
</g>
<g font-size="2.4" fill="#808080">
<text x="41.6" y="34.6">6</text>
<text x="41.6" y="32.1">7</text>
<text x="109.4" y="34.6">1</text>
<text x="152.1" y="34.6">20</text>
<text x="41.6" y="39.7">4</text>
<text x="41.6" y="37.1">5</text>
<text x="109.4" y="37.1">2</text>
<text x="109.4" y="39.7">3</text>
<text x="152.1" y="39.7">18</text>
<text x="152.1" y="37.1">19</text>
<text x="41.6" y="47.3">1</text>
<text x="41.6" y="44.8">2</text>
<text x="41.6" y="42.2">3</text>
<text x="109.4" y="42.2">4</text>
<text x="109.4" y="44.8">5</text>
<text x="109.4" y="47.3">6</text>
<text x="152.1" y="47.3">15</text>
<text x="152.1" y="44.8">16</text>
<text x="152.1" y="42.2">17</text>
<text x="223.2" y="44.8">3</text>
<text x="223.2" y="47.3">4</text>
<text x="230.1" y="44.8">1</text>
<text x="230.1" y="47.3">2</text>
<text x="109.4" y="49.8">7</text>
<text x="109.4" y="52.4">8</text>
<text x="152.1" y="49.8">14</text>
<text x="152.1" y="52.4">13</text>
<text x="108.2" y="57.5">10</text>
<text x="109.4" y="54.9">9</text>
<text x="152.1" y="54.9">12</text>
<text x="152.1" y="57.5">11</text>
<text x="211.4" y="56.2">2.2nf</text>
<text x="212.6" y="54">C1</text>
<text x="29.7" y="68.7">X2-2</text>
<text x="29.7" y="66.2">X2-1</text>
<text x="81.8" y="68.9">2.2nf</text>
<text x="83.1" y="66.7">C3</text>
<text x="49.1" y="72.7" transform="rotate(-90 49.1 72.7)">2</text>
<text x="51.6" y="72.7" transform="rotate(-90 51.6 72.7)">4</text>
<text x="223.2" y="82.9">3</text>
<text x="230.1" y="82.9">1</text>
<text x="49.1" y="84.7" transform="rotate(-90 49.1 84.7)">1</text>
<text x="51.6" y="84.7" transform="rotate(-90 51.6 84.7)">3</text>
<text x="216.4" y="89.2">2.2nf</text>
<text x="217.7" y="87">C2</text>
<text x="223.2" y="85.4">4</text>
<text x="230.1" y="85.4">2</text>
<text x="29.7" y="109.4">X3-2</text>
<text x="29.7" y="111.9">X3-1</text>
<text x="89.5" y="112">2.2nf</text>
<text x="90.7" y="109.9">C4</text>
<text x="233.8" y="113.3">N</text>
<text x="235.4" y="113.3">O</text>
<text x="242.8" y="113.3">NC</text>
<text x="262.8" y="111.9">X1-2</text>
<text x="262.8" y="109.4">X1-1</text>
<text x="49.1" y="115.9" transform="rotate(-90 49.1 115.9)">2</text>
<text x="51.6" y="115.9" transform="rotate(-90 51.6 115.9)">4</text>
<text x="198.9" y="115.9" transform="rotate(-90 198.9 115.9)">1</text>
<text x="198.9" y="122.8" transform="rotate(-90 198.9 122.8)">2</text>
<text x="239.6" y="120.7" transform="rotate(-90 239.6 120.7)">C</text>
<text x="49.1" y="127.9" transform="rotate(-90 49.1 127.9)">1</text>
<text x="51.6" y="127.9" transform="rotate(-90 51.6 127.9)">3</text>
<text x="42.2" y="159">1</text>
<text x="42.2" y="161.6">2</text>
<text x="70.4" y="160">IN</text>
<text x="75" y="160">OUT</text>
<text x="42.2" y="164.1">3</text>
<text x="72.8" y="163.7">ADJ</text>
<text x="53.2" y="171.6">C5</text>
<text x="67.9" y="173.4">C6</text>
<text x="103.9" y="173.5">C7</text>
<text x="118.7" y="173.4">C8</text>
<text x="44.3" y="174.1">2200uF/35V</text>
<text x="66.6" y="175.5">100nf</text>
<text x="102.7" y="175.4">4,7uf/35V</text>
<text x="117.4" y="175.5">100nf</text>
</g>
</svg>
